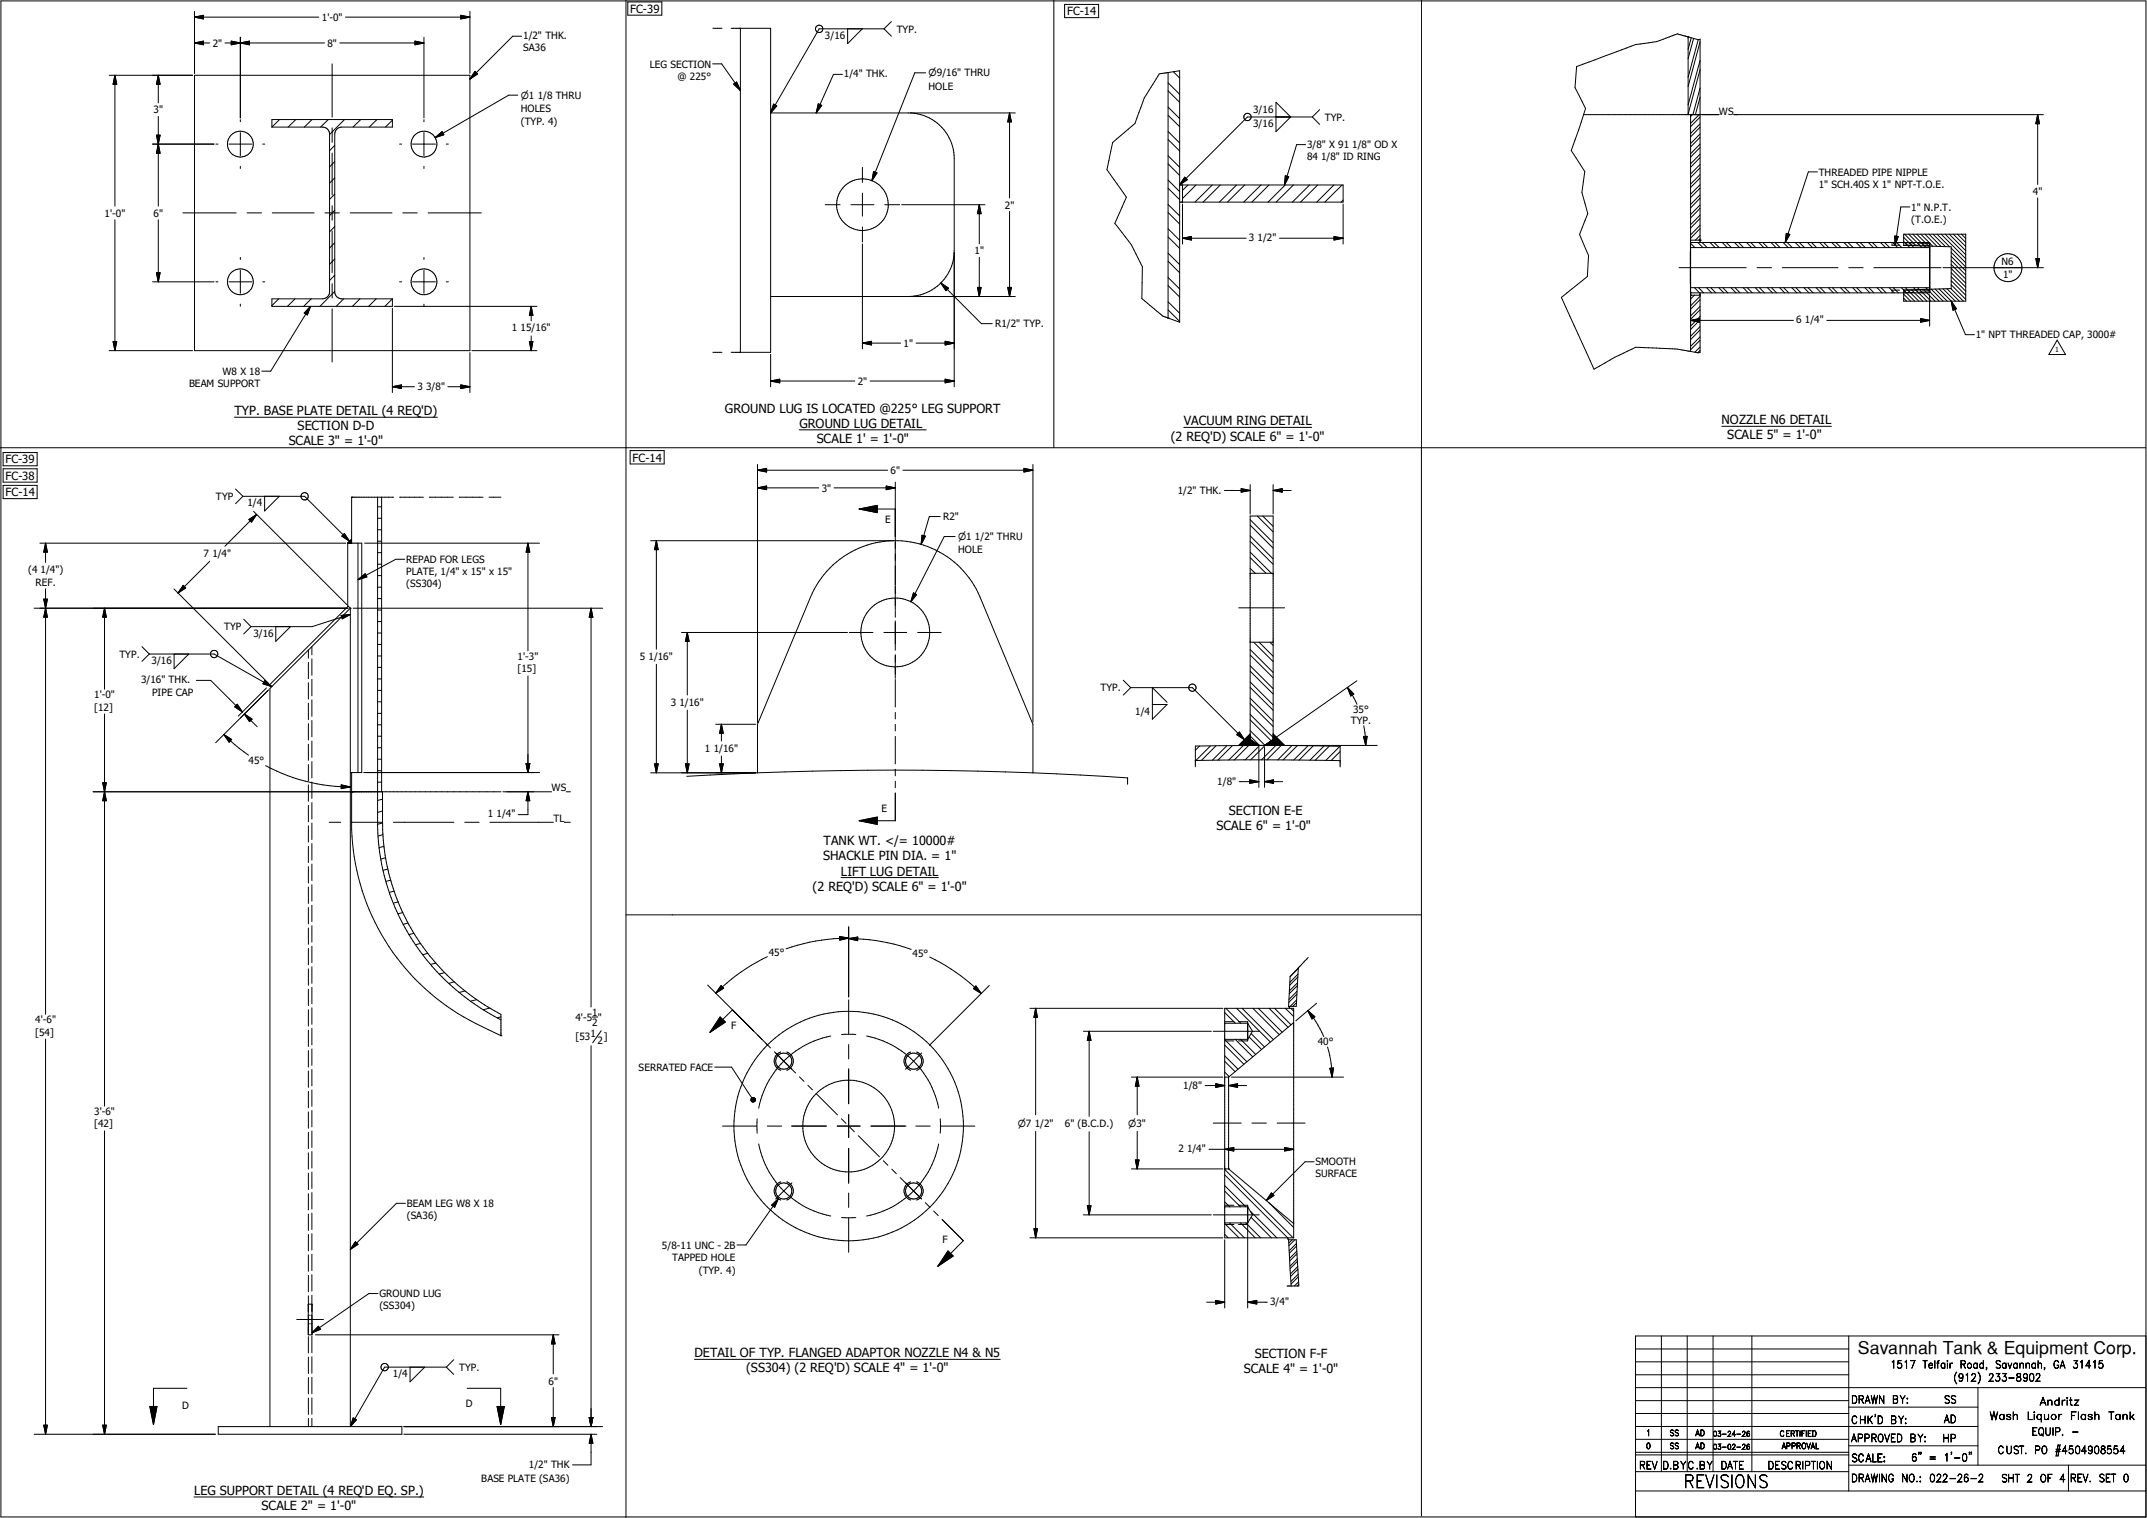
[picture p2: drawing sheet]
<svg xmlns="http://www.w3.org/2000/svg" width="420mm" height="297mm" viewBox="0 0 420 297" stroke-linecap="round" stroke-linejoin="round" font-family="sans-serif">
<g fill="none" stroke="#000" stroke-width=".2">
<path d="M122.5 0v297.1M206.1 0v87.6M278.1 0v296.7M.2 .2h419.6v296.6h-419.6zM21.4 14.7h16.3M22.5 14.7l.3 1.8h-.7zM22.5 14.7v25.6M31 14.7v5.4M31 14.7l.3 1.8h-.7zM38 14.7h53.9v53.9h-53.9zM38 2.2v12.2M38 8.4h3"/>
<path d="M38 8.4l1.8-.3v.7zM38 3.4l1.8-.4v.7zM38 3.4h24.4M44 8.4h19.5M45.2 8.1l3.6 .7v-.7l-3.6 .7zM47 7.3v15.8M65 12.5v10.4M66.5 8.4h16.4M67.6 3.4h24.3M81.2 8.1l1.7 .3-1.7 .4zM82.9 7.3v15.8M90.1 3l1.8 .4-1.8 .3z"/>
<path d="M91.9 2.2v12.2M92.9 14l.5 .5-1.5 1zM101.3 18.6h-1.8l-14.4 8.3M102.1 7.1h-1.8l-8.4 8.4M122.8 .4h6.7v2.6h-6.7zM139.4 12.5h1.8l3.6 5.2M139.4 5.5h1.8M143 5.5h7.7v63.4h-7.7M143.5 16.5l.6-.4 .7 1.6zM144.8 5.5v63.4M164.8 14.6h-1.8l-3.3 7.5M165.8 5.6v2.9l2.9-2.9"/>
<path d="M172.9 5.6h-12.7l-9.5 16.5M172.9 5.6l1.5 1.5M174.4 4.2l-1.5 1.4M181.1 14.3h-2.2l-8.3 21.1M208.3 .9h6.6v2.6h-6.6zM228.5 17.8l2.3 2.2M228.5 16.2l2.3 2.2M228.5 14.2l-1.7 .3-.9 1.5a23.7 23.7 0 0 0-3.5 7.1l-.4 1.1-4.3 3.7-.4 1.7-.8 3.6 3.8 5.4-2.2 5.1a30.9 30.9 0 0 1 5.4 8.5l-.1 6.2 2.4 2.1a5.9 5.9 0 0 0 2.6 1.7h.1M228.5 14.2l2.3-.4v49.2l-2.3-.8M228.5 14.2v48M229.5 14l1.3 1.3M330.2 7.2l-.9-.2a2.2 2.2 0 0 0-2.2 0l-.6 .2a16.1 16.1 0 0 1-5.6 1.4l-.9 .1-11.6 4.3-.3 4.1 2.1 4.1-.4 1.2"/>
<path d="M330.2 7.2h.1M330.2 7.2l2 .6 .4-.1v39.7M330.2 7.2v15.2M330.8 7.4l-.6 2.3M331.3 7.5l-1.1 4M332.2 7.7l-2 7.4M332.6 11.8l-2.4 8.7M332.6 17.2l-1.4 5.2M332.6 8.2l-2.4 8.7M332.6 13.6l-2.4 8.7M332.6 19l-1 3.4M29.8 28.2h12.1"/>
<path d="M30.6 26.4l.7 3.6h-.7l.7-3.6zM31 22.8v17.5M42.2 28.2h.4M44.8 28.2h4.4M47 23.4v.4M47 26v4.5M47 32.6v.4M51.4 28.2h.4M53.2 24.9h9.9a1.38 1.38 0 0 1 1.4 1.3v30.9a1.38 1.38 0 0 1-1.4 1.4h-9.9v1.4h23.6v-1.4M53.2 24.9v-1.5h23.6v1.5h-10a1.38 1.38 0 0 0-1.3 1.3v30.9a1.38 1.38 0 0 0 1.3 1.4h10M54.7 23.4l-1.5 1.5M57.9 23.4l-1.5 1.5"/>
<path d="M61 23.4l-1.5 1.5M64.2 23.4l-1.5 1.5M65 25v2.8M65 30v8.2M65.5 38l-1 1M65.5 34.8l-1 1M65.5 31.6l-1 1.1M65.5 28.4l-1 1.1M67.4 23.4l-2.9 2.9M70.6 23.4l-1.5 1.5M73.7 23.4l-1.5 1.5M76.8 23.5l-1.4 1.4"/>
<path d="M78.2 28.2h.4M80.7 28.2h4.5M82.9 23.4v.4M82.9 26v4.5M82.9 32.6v.4M85.1 26.9l1.4-1.1 .3 .6zM87.3 28.2h.4M150.7 22.1h47.9M151.3 20.4l.6 .3-1.2 1.4zM160.1 20.3l.6 .3-1 1.5zM168.7 32.7v3M168.7 37.8v4.5"/>
<path d="M170.9 33.6l.7 .2-1 1.6zM178.3 22.1a9 9 0 0 1 8.4 9v17.9a9 9 0 0 1-9 9h-27M197.5 22.1v16.6M197.5 22.1l.3 1.7h-.7zM228.5 36.8l2.3 2.3M228.5 32.1l2.3 2.2M228.5 27.3l2.3 2.2M228.5 22.6l2.3 2.2M228.5 35.2l2.3 2.3M228.5 30.5l2.3 2.2M228.5 25.7l2.3 2.3M228.5 21l2.3 2.2"/>
<path d="M230.8 36.2h31.9v3.3h-31.9M231.3 36.2v3.3M231.3 39.9v7.9M231.7 34.7l.6 .5-1.5 1zM232.4 36.2l-1.1 1M234 36.2l-2.7 2.6M237.1 36.2l-3.3 3.3M238.7 36.2l-3.3 3.3M241.9 36.2l-3.4 3.3M243.5 36.2l-3.4 3.3M246.7 36.2l-3.4 3.3M248.2 36.2l-3.3 3.3"/>
<path d="M249.6 20l2.9 2.9-2.9 2.9zM251.4 36.2l-3.3 3.3M251.4 34.4l.7 .2-.8 1.6zM253 36.2l-3.4 3.3M255.4 28.3h-1.8l-2.3 7.9M256.2 36.2l-3.4 3.3M256.7 22.9h-12.7l-13.2 13.3M256.7 22.9l1.4 1.4M257.8 36.2l-3.4 3.3M258.1 21.5l-1.4 1.4M260.9 36.2l-3.3 3.3M262.5 36.2l-3.3 3.3"/>
<path d="M262.7 39.1l-.4 .4M262.7 39.9v7.9M309.8 22.4l-2.4 7.1 2.6 4.1-.6 4.1 1.2 4.1-1.6 4.1 1.7 4.1-.2 4.1-5.1 4.1 6.4 14a60.8 60.8 0 0 1 8.2-4.3l8.1 .4 2.6 .5M309.8 22.4h26.5M330.7 22.4v46.4M331.1 22.4l-.4 .4M332.4 22.4l-1.7 1.7M332.6 38.1l-1.9 1.9M332.6 36.1l-1.9 1.9M332.6 34.2l-1.9 1.8M332.6 32.2l-1.9 1.8M332.6 30.2l-1.9 1.9"/>
<path d="M332.6 28.2l-1.9 1.9M332.6 26.2l-1.9 1.9M332.6 24.2l-1.9 1.9M332.6 38.8l-1.9 1.9M332.6 36.8l-1.9 1.9M332.6 34.8l-1.9 1.9M332.6 32.8l-1.9 1.9M332.6 30.8l-1.9 1.9M332.6 28.9l-1.9 1.8M332.6 26.9l-1.9 1.9M332.6 24.9l-1.9 1.9M332.6 22.9l-1.9 1.9"/>
<path d="M339.2 22.4h60.5M355.5 33.6h-1.8l-4.5 13.8M398.6 22.4v13.7M398.6 38.7v13.7M398.6 22.4l.4 1.8h-.8zM22.5 43v25.6M29.8 55.1h12.1M30.6 53.4h.7l-.3 1.7zM31 43v12.1M35.8 41.7h10.4M42.2 55.1h.4M44.8 55.1h4.4"/>
<path d="M47 50.4v.4M47 52.9v4.5M47 59.5v.4M48.3 41.7h2.9M51.4 55.1h.4M53.3 41.7h8.1M54.5 58.5l-1.3 1.3M57.7 58.5l-1.5 1.4M60.7 59.9l-7.7 12.7h-1.8M60.7 59.9l-.6 1.7-.6-.3zM60.9 58.5l-1.5 1.4M63.6 41.7h2.8"/>
<path d="M65 40.3v2.8M65 45.2v8.2M65 55.5v2.8M65.5 57l-2.9 2.9M65.5 53.8l-1 1.1M65.5 50.7l-1 1M65.5 47.5l-1 1M65.5 44.3l-1 1.1M65.5 41.1l-1 1.1M67.2 58.5l-1.4 1.4M68.5 41.7h8.2M70.4 58.5l-1.5 1.4"/>
<path d="M73.6 58.5l-1.5 1.4M76.8 58.5l-1.5 1.4M77.1 59.9h27.9M78.2 55.1h.4M78.8 41.7h2.8M80.7 55.1h4.5M82.9 50.4v.4M82.9 52.9v4.5M82.9 59.5v.4M83.7 41.7h10.5M87.3 55.1h.4M103.9 59.9v2.9"/>
<path d="M103.9 59.9l.3 1.8h-.6zM161.4 40.1h2.9M166.5 40.1h4.4M168.7 44.4v2.9M168.7 47.7v20.6M173.1 40.1h2.9M176.4 40.1h16.3M178.1 58h20.5M184 55.4l8 7.9h2.1M184 55.4l1.5 1-.5 .5zM186.7 49.4v26.3M191.2 56.2h.7l-.3 1.8z"/>
<path d="M191.6 40.1v7.6M191.6 50.3v7.7M191.6 40.1l.3 1.7h-.7zM197.1 56.2h.7l-.3 1.8zM197.5 41.4v16.6M228.5 55.9l2.3 2.2M228.5 51.1l2.3 2.3M228.5 46.4l2.3 2.2M228.5 41.6l2.3 2.2M228.5 59.1l2.3 2.2M228.5 54.3l2.3 2.2M228.5 49.5l2.3 2.3"/>
<path d="M228.5 44.8l2.3 2.2M228.5 40l2.3 2.2M231.3 46.6h12.5M231.3 46.6l1.8-.3v.7zM250.3 46.6h12.4M261 46.3l1.7 .3-1.7 .4zM328.4 52.4h13.2M330.7 49.1v6.5M330.7 57.8h.1M330.7 48.4h.1M330.7 47.6l.8 .8M330.7 57.1l.2 .2"/>
<path d="M330.7 57.8h1.9M330.7 47h1.9M330.7 47.4h46.8v9.9h-46.8M330.7 48.4h46.8M330.7 56.3h46.8M330.8 57.8l-.1 .1M331.4 57.8l-.7 .7M331.5 56.3l1 1M332.1 47.4l1 1M332.3 56.3l.9 1M332.6 47h.1M332.6 59.9l-1.9 1.9"/>
<path d="M332.6 58l-1.9 1.8M332.6 58.6l-1.9 1.9M332.6 46.1l-1 .9M332.6 44.1l-1.9 1.9M332.6 42.1l-1.9 1.9M332.6 40.1l-1.9 1.9M332.6 46.7l-.3 .3M332.6 44.7l-1.9 1.9M332.6 42.7l-1.9 1.9M332.6 40.8l-1.9 1.8M332.6 57.3v11.7h-.4l-1.5-.2M332.9 47.4l1 1"/>
<path d="M333.8 56.3l1 1M334.5 47.4l1 1M334.6 56.3l1 1M335.3 47.4l1 1M336.2 56.3l1 1M336.9 47.4l1 1M337 56.3l1 1M337.7 47.4l1 1M338.6 56.3l1 1M339.3 47.4l1 1M339.4 56.3l1 1M340.1 47.4l1 1"/>
<path d="M341 56.3l1 1M341.7 47.4l.9 1M341.8 56.3l1 1M342.5 47.4l1 1M343.4 56.3l.9 1M343.7 52.4h2.8M344 47.4l1 1M344.2 56.3l1 1M344.8 47.4l1 1M345.7 56.3l1 1M346.4 47.4l1 1M346.5 56.3l1 1"/>
<path d="M347.2 47.4l1 1M348.1 56.3l1 1M348.6 52.4h10.9M348.8 47.4l1 1M348.9 56.3l1 1M349.4 45.7l.7 .2-.9 1.5zM349.6 47.4l1 1M350.5 56.3l1 1M351.2 47.4l1 1M351.3 56.3l1 1M352 47.4l1 1M352.9 56.3l1 1"/>
<path d="M353.6 47.4l1 1M353.7 56.3l1 1M354.4 47.4l.9 1M355.3 56.3l1 1M356 47.4l.9 1M356.1 56.3l.9 1M356.7 47.4l1 1M357.7 56.3l.9 1M358.3 47.4l1 1M358.4 56.3l1 1M359.1 47.4l1 1M360 56.3l1 1"/>
<path d="M360.7 47.4l1 1M360.8 56.3l1 1M361.5 47.4l1 1M361.6 52.4h2.9M362.4 56.3l1 1M363.1 47.4l1 1M363.2 56.3l1 1M363.9 47.4l1 1M364.8 56.3l1 1M365.5 47.4l1 1M365.6 56.3l1 1M366.3 47.4l1 1"/>
<path d="M366.6 52.4h13.1M367.2 56.3l1 1M367.8 47.4l1.1 1M368 56.3l1 1M368.7 47.4l.9 1M369.5 56.3l1.1 1M370.1 47.8v.2h1.5M370.1 47.4v.2M370.1 57.1v.2M370.2 47.4l1 1M370.4 56.3l.9 1M370.6 46.2l.7 .1-.6 1.7z"/>
<path d="M371 47.4l1 1M371.6 56.8h-1.5v.1M371.9 56.3l1 1M372.3 48h3M372.3 56.8h3M372.4 58.3l.6 .6M372.4 57.6l1.4 1.3M372.4 56.8l2.1 2.1M372.4 47.2l.8 .8M372.4 46.4l1.6 1.7M372.4 45.8h12.1v13.1h-12.1v-2.2l9.3-.2v-8.2l-9.3-.3zM372.4 47.5l2 .1"/>
<path d="M372.6 45.8l2.2 2.3M372.6 47.4l1 1M372.7 56.3l2.7 2.6M373.4 45.8l2.2 2.3M373.4 47.4l1 1M373.6 40.5h-1.8l-1.1 7.5M373.9 56.7l2.2 2.2M374.2 45.8l2.3 2.3M374.3 56.3l1 1M374.4 57.2l-2 .1M374.7 56.7l2.2 2.2M375 45.8l2.3 2.4"/>
<path d="M375 47.4l1 1M375.1 56.3l1 1M375.5 56.6l2.2 2.3M375.5 47.6h2v9.5l-2 .1M375.7 45.8l2.4 2.4M375.8 47.4l1 1M376 48h1.5M376 56.8h1.5M376.2 56.6l2.3 2.3M376.6 45.8l2.3 2.4M376.7 56.3l.8 .8M377 56.6l2.3 2.3"/>
<path d="M377.3 45.8l2.4 2.4M377.4 47.4l.1 .2M377.5 57.7v6.1M377.8 56.6l2.3 2.3M378.1 45.8l2.5 2.5M378.5 56.5l2.4 2.4M378.9 45.8l2.5 2.5M379.3 56.5l2.4 2.4M379.7 45.8l4.8 4.8M380.1 56.5l2.4 2.4M380.1 52.4h19.6M380.5 45.8l4 4"/>
<path d="M380.8 56.5l2.5 2.4M381.3 45.8l3.2 3.2M381.6 56.5l2.5 2.4M381.7 55.7l2.8 2.9M381.7 54.9l2.8 2.9M381.7 54.1l2.8 2.9M381.7 53.3l2.8 2.9M381.7 52.6l2.8 2.8M381.7 51.7l2.8 2.9M381.7 51l2.8 2.8M381.7 50.2l2.8 2.8M381.7 49.4l2.8 2.8"/>
<path d="M381.7 48.6l2.8 2.8M381.7 58.9l2.8 6.6h1.7M381.7 58.9l1 1.5-.7 .3zM382.1 45.8l2.4 2.4M382.9 45.8l1.6 1.6M383.7 45.8l.8 .9M384.5 45.8v.1M398.2 50.6h.8l-.4 1.8zM21.4 68.6h16.3M22.1 66.8h.7l-.3 1.8zM65 60.4v10.4M76.8 60.3v16.5"/>
<path d="M76.8 75.7h4.3M76.8 75.7l1.7-.4v.7zM87.6 75.7h4.3M90.1 75.3l1.8 .4-1.8 .3zM91.9 69v7.8M92.3 68.6h12.7M103.6 66.8h.6l-.3 1.8zM103.9 65.7v2.9M139.4 68.9h1.8M150.7 69.3v6.4M150.7 74.6h16.5M150.7 74.6l1.8-.4v.7z"/>
<path d="M168.7 67.1h7.5M168.7 67.1l1.8-.3v.7zM170.2 74.6h16.5M179.2 67.1h7.5M184.9 74.2l1.8 .4-1.8 .3zM184.9 66.8l1.8 .3-1.8 .4zM228.5 62.2h.1M228.5 60.6l2.3 2.3M330.7 62.7l1.8-.4v.7zM330.7 62.7h20.1M332.6 67.9l-1.1 1M332.6 65.9l-1.9 1.9"/>
<path d="M332.6 63.9l-1.9 1.9M332.6 61.9l-1.9 1.9M332.6 68.6l-.5 .4M332.6 66.6l-1.9 1.8M332.6 64.6l-1.9 1.8M332.6 62.6l-1.9 1.9M332.6 60.6l-1.9 1.9M357.4 62.7h20.1M375.7 62.3l1.8 .4-1.8 .3zM402.4 66.6l1.7 2.8h-3.3zM-.1 87.6h419.8M.6 95h6.7v2.6h-6.7z"/>
<path d="M.6 88.5h6.7v2.6h-6.7zM.6 91.7h6.7v2.6h-6.7zM45.9 81.6h39.6M46.1 95.7l1.4 1.4M47.5 97.1h12.1l8.8 8.8M47.5 97.1l-1.4 1.5M51.8 97.1v2.9l2.8-2.9M68.8 97.3h.1M68.8 97.3v9M68.8 97.3h8.2M73.9 99.2h.7M73.9 97.3v64.3a43.6 43.6 0 0 0 24.1 37.9"/>
<path d="M74.6 97.3v57.6M78.2 97.3h4.6M84 97.3h4.7M89.8 97.3h4.7M95.7 97.3h2.3M123.3 88.2h6.6v2.6h-6.6zM148.2 90.9v50.4M148.2 95.5h12M148.2 95.5l1.8-.4v.7zM148.2 92l1.8-.4v.8zM148.2 92h25.4M156.4 84.1h24.8"/>
<path d="M163.2 95.5h11.9M168.1 99.6h7M168.1 99.6l3.5-.7v1.4zM173.4 95.1l1.7 .4-1.7 .3zM175.1 94.3v25.1M176.6 92h25.5M200.3 91.6l1.8 .4-1.8 .4zM202.1 90.9v50.4M231.6 83.6h25M239.5 96h5.1M242.8 95.6l1.8 .4-1.8 .3zM244.6 94.8v5.8"/>
<path d="M249 94.8v5.8M249 96h3.6M249 96l1.8-.4v.7zM336.8 83.4h21.4M6.7 119h61.4M7.8 106.3h59.8M8.6 117.2h.7l-.4 1.8zM8.9 119l.4 1.8h-.7zM8.9 106.3v3.7M8.9 115.2v83.3M8.9 106.3l.4 1.7h-.7zM20.4 119v15.9"/>
<path d="M20.4 119l.4 1.8h-.7zM34 115.2l18.5 18.5M35.8 114.5l.5 .5-1.5 1zM41 109.8l-6.2 6.2M48.7 101.7l1.5-1-1 1.5zM49.6 100.1l18.3 18.2M50.2 100.7l-6.2 6.2M67.4 104.4l1 1.5-1.5-1zM68 106.3v12.4M68.5 119h.1M68.5 119l-15.7 15.7v144.4M68.5 119v160.1"/>
<path d="M68.5 119l-.4-.4-15.3 15.4 .4 .3M68.8 106.3v-.8l-.8 .8h2.8v44.9h-2.3M69.1 119h48.8M70 106.3v44.9M70 113.4l1.4-1.1 .4 .6zM71.3 106.3h34.2M73.9 119.4h.7M73.9 117.1h.7M73.9 114.9h.7M73.9 112.6h.7M73.9 110.4h.7M73.9 108.1h.7"/>
<path d="M73.9 105.9h.7M73.9 103.7h.7M73.9 101.4h.7M79.2 109.4h-1.8l-7.4 4M103.3 106.3l.3 1.7h-.7zM103.3 106.3v21.1M115.6 119l.4 1.8h-.7zM115.6 119v78M127.3 105.8h48.3a18 18 0 0 1 16.1 11l10.4 24.9v9.5M128.4 105.8v21.2M128.4 105.8l.4 1.7h-.8zM174.7 105.8a18 18 0 0 0-16.2 11l-10.3 24.9v9.5"/>
<path d="M175.1 119.5v1.3M178.7 116l.6 .3-1.1 1.4zM180.4 104.7l.6 .2-.8 1.6zM183.9 101.1h-2.1l-1.6 5.4M186.8 105h-2.1l-6.5 12.7M242.3 118.9h9M244.6 109.1l3 3.1M244.6 105.9l4.4 4.5M244.6 102.7l4.4 4.5M244.6 111.2l.9 1M244.6 108l4.1 4.2M244.6 104.9l4.4 4.4"/>
<path d="M244.6 101.7l4.4 4.5M244.6 112.2h4.4M245.9 101l3.1 3.1M247 101l2 2M20.4 139.7v76.7M27.8 126.5l1.4 1.5M29.2 128h12.7l11.3 6.3M29.2 128l-1.4 1.4M34.1 128v2.8l2.8-2.8M38.4 133.1h2.8l6.2 6.2M46.4 137.8l1 1.5-1.5-1zM47.7 121.2l1.4 1.4"/>
<path d="M47.8 139.7l2.5 2.5M47.8 139.7l1.5 1-.5 .5zM49.1 122.6l-1.4 1.4M51.8 133.2l1.4 1.1-1.8-.5zM52.1 134.6l-5.5 5.5M52.4 135.1l-10.2 10.2M52.6 135l-5.6 5.5M53.9 122.6v2.9l2.9-2.9M60.3 127.2v1.6M60.3 129.6v3.2M60.3 133.6v3.2M60.3 137.6v3.2"/>
<path d="M61 126.5v1.6M61 128.9v3.2M61 132.9v3.2M61 136.9v3.3M66.7 120.4l1.8-.2-1.5 .9zM68.5 120.2l-7.4 2.4h-12M73.9 139.6h.7M73.9 137.3h.7M73.9 135.1h.7M73.9 132.8h.7M73.9 130.6h.7M73.9 128.3h.7"/>
<path d="M73.9 126.1h.7M73.9 123.9h.7M73.9 121.6h.7M103.3 132.2v19M128.4 130v21.2M133.3 123.8h32.5M134.4 123.8v12.2M134.4 138.9v12.3M134.4 123.8l.4 1.7h-.7zM166.1 123.8h4.7M172.9 123.8h4.5M175.1 121.5v5.7"/>
<path d="M175.1 128.1v4.6M175.1 132.9v5.4M175.1 139.4v1.3M179.5 123.8h4.6M219.7 133.1l1.5 1.4M221.2 134.5h12l10.2 10.2M221.2 134.5l-1.5 1.5M228.3 137.4l-2.9-2.9v6.2l2.9-2.9h-2.9M244.6 137.7l4.4 4.4M244.6 134.5l4.4 4.5M244.6 131.3l4.4 4.5M244.6 128.1l4.4 4.5"/>
<path d="M244.6 139.8l4.4 4.5M244.6 136.6l4.4 4.5M244.6 133.4l4.4 4.5M244.6 130.3l4.4 4.4M244.6 127.1l4.4 4.5M244.6 125.7h4.4M245.2 125.7l3.8 3.7M246.3 125.7l2.7 2.7M248.4 125.7l.6 .6M263.6 134.5l1.9 3.3M263.6 134.5l1.2 1.3-.6 .4zM265.4 133.2l-15.9 11.2"/>
<path d="M18.2 154.9h79.8M20.1 153.1h.7l-.7 3.6h.7zM43.8 143.7l2.1 2 2.7 2.1M43.8 143.7l1.5 1-.5 .5zM52 149.8a35.3 35.3 0 0 0 16.5 4.2M60.3 141.6v3.2M60.3 145.6v3.2M60.3 149.6v3.2M60.3 153.6v3.2M60.3 157.6v3.2M61 141v3.2M61 145v3.2"/>
<path d="M61 149v3.2M61 153v3.2M61 157v3.3M66.8 153.6l1.7 .4-1.7 .3zM68.8 154.9h.1M68.8 151.2v11.1a44.2 44.2 0 0 0 26.8 39.2l2.4 1.1M71.1 151.2h34.4M73.9 153h.7M73.9 150.8h.7M73.9 148.5h.7M73.9 146.3h.7M73.9 144h.7"/>
<path d="M73.9 141.8h.7M74.8 158.7l-.9 .3M74.8 156.4l-.9 .2M74.8 154.9v6M98.4 154.9h9.5M102.9 149.4h.7l-.3 1.8zM103.3 154.9l.3 1.8h-.7zM103.3 154.9v4.5h-1.9M110.8 154.9h.8M127.3 151.2h20.5M128 149.5h.8l-.4 1.7zM134.1 149.5h.7l-.4 1.7z"/>
<path d="M140 141.7h7.8M140.8 149.5h.7l-.4 1.7zM141.1 141.7v3.3M141.1 147.9v3.3M141.1 141.7l.4 1.8h-.7zM148.2 151.2l-13.9 .7M148.2 151.2a682.5 682.5 0 0 1 53.9 0M175.1 141.7v1.3M175.1 144.1v5.4M175.1 150.5v1.3M175.1 152.9v1.2M175.1 155.2v5.4h-7"/>
<path d="M202.1 151.2l18.5 1v1.2M233.8 148.8h.1M233.8 148.8l14.2-.1 14.2 .1M234.6 146l-.8 .8M236.8 146l-2.8 2.8M237.8 146l-2.8 2.8M240 145.9l-2.8 2.8M241 145.9l-2.8 2.8M242.4 152.9h3.9M242.4 143.2l1 1.5-1.5-1zM243.2 145.9l-2.8 2.8M244.2 145.9l-2.8 2.8"/>
<path d="M244.5 152.6l1.8 .3-1.8 .4zM244.6 145.9h.1M244.6 143l2.9 2.9-2.9 2.8M244.6 144l1.8 1.9M244.6 140.8l4.4 4.5M244.6 145.9v-44.9h4.4v44.9M244.6 143.6l-2.3 2.3h27.1M244.6 144.7l1.7 1.2M246.3 146.2v7.9M246.4 145.9l-2.8 2.8M247.4 152.9h3.5M247.4 152.9l1.7-.3v.7z"/>
<path d="M247.4 146.2v7.9M249 145.9h.1M249 144.7l-1.6 1.2M249 143.6l2.3 2.3M249.6 145.9l-2.8 2.8M250.6 145.9l-2.8 2.8M252.7 145.9l-2.8 2.8M252.7 145.9l-18.9 .1v4M252.7 145.9l9.5 .1v4.1M253.7 145.9l-2.7 2.8M255.8 146l-2.7 2.7M256.9 146l-2.8 2.7"/>
<path d="M259 146l-2.8 2.8M260 146l-2.7 2.8M262.1 146l-2.8 2.8M262.2 147l-1.8 1.8M266.7 144.1h.7l-.2 1.8zM266.8 142l.4 3.9M60.3 161.6v3.2M60.3 165.6v3.2M60.3 169.6v3.2M60.3 173.6v3.2M60.3 177.6v3.2M61 161v3.3"/>
<path d="M61 165.1v3.2M61 169.1v3.2M61 173.1v3.2M61 177.1v3.2M64.4 160.9h2.2M68.8 160.9h6M74.8 160.9a42.6 42.6 0 0 0 23.2 37.6v4.1M74.9 161l-1 .3M74.9 163.3l-.9 .3M75.1 165.6l-.9 .2M75.4 167.8l-.9 .3M75.9 170l-1 .3"/>
<path d="M76.4 172.2l-.9 .2M77 160.9h11.8M77.1 174.3l-.9 .3M77.9 176.5l-.9 .2M78.8 178.5l-.9 .3M90.9 160.9h2.8M95.8 160.9h12.5M110.4 160.9h1.2M122.5 179h155.6M164.5 171.7h19.1M168.1 160.6l3.5-.7v1.4zM60.3 181.6v3.2"/>
<path d="M60.3 185.6v3.2M60.3 189.6v3.2M60.3 193.6v3.2M60.3 197.6v3.2M61 181.1v3.2M61 185.1v3.2M61 189.2v3.2M61 193.2v3.2M61 197.2v3.2M79.8 180.6l-.9 .3M81 182.6l-1 .3M82.3 184.6l-1 .2"/>
<path d="M83.7 186.5l-1 .3M85.3 188.4l-1.1 .3M87 190.3l-1.1 .3M88.9 192.1l-1.1 .3M91 193.9l-1.2 .3M93.3 195.6l-1.2 .3M95.8 197.2l-1.3 .4M98 199l-.7 .1M115.8 199h1.1M138.4 192.7l12.3 12.3M140.9 199l1 1-3 2zM141 192.8l.6 .5-1.6 1z"/>
<path d="M143.3 197.6l-4.4 4.4M150.1 187.2a36.5 36.5 0 0 0-10.1 7.1M164.2 183.2l1.8 .3-1.7 .5zM166 181.3v13.8M166 195.6v6.7M166 183.5a36.8 36.8 0 0 0-12.2 2.2M166 183.6a36.8 36.8 0 0 1 12.2 2.2M166 183.6l1.8-.3v.8zM181.9 187.3a36.6 36.6 0 0 1 10 7.1M190.9 192.9l1 1.5-1.5-1zM193.5 192.8l-11.7 11.7M201.5 197.3h37.7"/>
<path d="M202.6 197.3v20.8M202.6 197.3l.3 1.8h-.6zM239.6 198.1l2.1 2.1M239.6 197.3h13.5v44.9h-13.5zM239.6 199.9h1.8M239.8 197.3l2.9 2.9M241.9 197.3l6.6 6.6M242.3 199.9h1.8v3.8h-1.8M243 197.3l6.1 6.1M245.1 197.3l5.1 5.1M246.1 197.3l4.7 4.7M248.3 197.3l3.7 3.7"/>
<path d="M249.3 197.3l3.3 3.2M251.4 197.3l1.7 1.6M252.1 196.9l.1 .4M252.4 191.1l-.3 5.8M252.5 197.3l.6 .5M253.6 196.2l-.7 .7M253.6 195.6l-1.2 1.3M253.7 194.5l-1.6 1.6M253.7 194l-1.6 1.6M253.8 192.8l-1.6 1.6M253.8 192.3l-1.6 1.6M253.9 191.2l-1.6 1.6"/>
<path d="M253.9 190.6l-1.6 1.6M254 189.5l-1.6 1.6M254 189.4l-1.6 1.7M254 189.4l-.4 7.5h-1.5M255.8 197.7l1.6 2.2 1.6 2.9M255.8 197.7l1.4 1.2-.6 .5zM255.9 187.3l-1.9 2.1M257.6 196.3l-4.1 3.4M8.9 203.3v77.3M60.3 201.6v3.2M60.3 205.6v3.2M60.3 209.6v3.2"/>
<path d="M60.3 213.5v3.2M60.3 217.6v3.2M61 201.2v3.2M61 205.2v3.2M61 209.3v3.1M61 213.3v3.2M61 217.3v3.2M98 202.6h.1M115.6 204.6v74.5M117.6 201.7l-1.6 2.3M139.8 208.8h3.3l4 6M148.1 218.9v2.8"/>
<path d="M151.5 205.8l4.1 4.1M151.7 206l1.6 1.6M152.7 205.8a1.87 1.87 0 0 0-1.3 1.8 1.87 1.87 0 0 0 1.3 1.8M153.3 207.6l1.6 1.6M153.3 207.6a17.6 17.6 0 0 0-4.9 9.2M153.9 205.8a1.87 1.87 0 0 1 1.3 1.8 1.87 1.87 0 0 1-1.3 1.8M156.4 210.7l.9 .9M158 212.3l.9 .9M159.7 214l4.1 4.1M162.5 202.7a17.9 17.9 0 0 0-9.2 4.9M164.6 218.9l.9 .9M164.6 202.4h2.8"/>
<path d="M166 204.4v2.8M166 209.1v6.9M166 218.1v4.5M169.5 202.7a17.9 17.9 0 0 1 9.2 4.9M178.1 205.8a1.87 1.87 0 0 0-1.3 1.8 1.87 1.87 0 0 0 1.3 1.8M178.7 207.6l-1.6 1.6M178.7 207.6a17.6 17.6 0 0 1 4.9 9.2M179.3 205.8a1.87 1.87 0 0 1 1.3 1.8 1.87 1.87 0 0 1-1.3 1.8M180.3 206l-1.6 1.6M183.9 218.9v2.8M211.9 201.8h25.1M213.1 201.8v16.6"/>
<path d="M213.1 201.8l.3 1.8h-.7zM221.3 210.7h17.9M222.5 210.7v7.4M222.5 210.7l.3 1.8h-.7zM235.8 212.4h3.8M237.3 201.8h9M237.3 219.7h5.5M237.8 212l1.8 .4-1.8 .4zM239.6 207.7l2 2M239.6 204.5l3.7 3.7M239.6 209.8l.9 .8M239.6 206.6l2.6 2.6"/>
<path d="M239.6 203.4l4.3 4.4M239.6 200.2h4.5l.9 1.6-.9 1.6h-4.5M239.6 210.7h.7M239.6 203.7h1.8M240.3 210.7v18M240.3 212.4h3.6M240.3 212.4l1.8-.4v.8zM240.9 210.7h21.9M241.6 203.4l3.5 3.4M242.7 203.4l2.9 2.9M244.3 202.9l2.5 2.4M244.8 202.2l2.6 2.7"/>
<path d="M244.9 219.7h2.8M249.8 219.7h5.5M253.1 200.1l-12.8 10.6M259.7 204.9l.7 3.3 .2 2.5M260.1 209h.8l-.3 1.7zM20.4 221.3v59.3M60.3 221.5v3.2M60.3 225.6v3.2M60.3 229.5v3.2M60.3 233.6v3.1M60.3 237.5v3.2M61 221.3v3.2"/>
<path d="M61 225.3v3.2M61 229.3v3.2M61 233.3v3.3M61 237.4v3.2M79.3 235.4h-1.8l-9 9.1M141.3 220.3h6.7M148.4 223.8a17.9 17.9 0 0 0 14.1 14.1M150.1 220.3h2.8M151 235.8l1.2-1.2-.7 1.6zM152.2 234.6l-6.3 9h-1.7M152.7 231.2a1.87 1.87 0 0 0-1.3 1.8 1.87 1.87 0 0 0 1.3 1.8M153.9 231.2a1.87 1.87 0 0 1 1.3 1.8 1.87 1.87 0 0 1-1.3 1.8"/>
<path d="M154.8 220.3h6.8M154.9 231.4l-3.2 3.2M163.8 220.3h4.4M164.6 238.2h2.8M166 224.7v6.9M166 233.4v2.9M166 238.4v6.6M166.2 220.6l.9 .8M167.9 222.2l4.1 4.1M170.4 220.3h6.8M172.8 227.1l.9 .9M174.4 228.8l.9 .8"/>
<path d="M176.1 230.4l4.2 4.2M177.1 231.4l1.6 1.6M178.1 231.2a1.87 1.87 0 0 0-1.3 1.8 1.87 1.87 0 0 0 1.3 1.8M178.7 233a17.6 17.6 0 0 1-9.2 4.9M179.1 220.3h2.9M179.3 231.2a1.87 1.87 0 0 1 1.3 1.8 1.87 1.87 0 0 1-1.3 1.8M181 235.3l.9 .9M182.6 237l.9 .9M183.6 223.8a17.8 17.8 0 0 1-4.9 9.2M184.1 220.3h6.6M184.3 238.6l4.1 4.2-4.9 5M202.6 221.4v20.8"/>
<path d="M211.9 237.7h25.1M212.7 235.9h.7l-.3 1.8zM213.1 221.4v16.3M221.3 228.7h17.9M222.1 227h.7l-.3 1.7zM222.5 221.4v7.3M236.5 224.9h16.6M237.3 237.7h9M239.6 228.7h.1M239.6 239.4l2.8 2.8M239.6 233.1l3 3M239.6 229.9l12.3 12.3 .1 .4"/>
<path d="M239.6 235.2l.9 .9M239.6 232l4.1 4.1M239.6 228.8l13.4 13.4M239.6 228.7h.7M239.6 236.1h4.5l.9 1.6-.9 1.6h-4.5M239.6 239.6h1.8M239.6 235.8h1.8M239.6 224.9l1.8-.4v.7zM240.3 228.7h.1M240.3 228.7l12.8 10.7M240.5 239.3l2.9 2.9M242.3 235.8h1.8v3.8h-1.8"/>
<path d="M242.6 239.3l2.9 2.9M243.7 239.3l2.9 2.9M244.1 239.7v16.2M244.6 237l5.2 5.2M244.7 238.2l4 4M248.2 235.3l4.9 4.9M248.7 233.4l.5 .5-1.5 1zM251.3 224.5l1.8 .4-1.8 .3zM257.1 227.3h-1.8l-7.6 7.6M58 258.2h5.3M60.3 257.3h.2M60.3 259h.2"/>
<path d="M60.3 241.5v3.2M60.3 245.5v3.2M60.3 249.5v3.2M60.3 253.6v3.1M60.3 257.5v3.2M60.8 257.3h.2M60.8 259h.2M61 241.4v3.2M61 245.4v3.2M61 249.4v3.2M61 253.4v7.8h-.7v-6h.7M62.3 259.5l.4 .6-1.7 .7z"/>
<path d="M69.5 243l.5 .5-1.5 1zM73.9 253.1h-1.7l-11.2 7.7M185.4 244.8l1.1 1-3 2zM201.5 242.2h37.7M202.3 240.4h.6l-.3 1.8zM236 254.8h3.6M237.8 254.4l1.8 .4-1.8 .4zM239.6 241.5l.7 .7M239.6 242.6v13.3M244.1 254.8h3.8M244.1 254.8l1.7-.4v.8zM252 242.6h.1"/>
<path d="M252.1 242.6h1.5l.5 9h-2.3M252.1 242.6l.5 9M252.8 242.6l-.7 .6M253.3 242.6l-1.2 1.1M253.6 243.3l-1.4 1.4M253.6 243.8l-1.4 1.4M253.7 244.8l-1.4 1.4M253.7 245.3l-1.4 1.4M253.8 246.3l-1.5 1.4M253.8 246.8l-1.4 1.4M253.9 247.8l-1.5 1.4M253.9 248.3l-1.4 1.4"/>
<path d="M253.9 249.3l-1.4 1.4M254 249.8l-1.4 1.4M254 250.8l-.8 .8M254.1 251.3l-.4 .3M8.6 278.8h.7l-.4 1.8zM20.1 278.8h.7l-.4 1.8zM29.3 275.2h1.4l-.7 3.5zM36.5 271.6h-6.5v7.1M42.7 279.1h35.9v1.5h-35.9zM60.3 261.5v3.2M60.3 265.5v3.2M60.3 269.5v3.2"/>
<path d="M60.3 273.5v3.2M60.3 277.5v1.6M61 261.4v3.3M61 265.5v3.2M61 269.5v3.2M61 273.5v3.2M61 277.5v1.6M61.7 261.2h47.6M69.1 277.4l.6 .4-1.2 1.3zM79 279.1h38.9M80.2 267.5v2.9l2.9-2.9M87.3 267.5h-12.1l-6.7 11.6"/>
<path d="M87.3 267.5l1.4 1.4M88.7 266l-1.4 1.5M91.4 271.6h6.5v7.1M97.2 275.2h1.5l-.8 3.5zM107.9 277.3h.7l-.4 1.8zM108.2 261.2v7.6M108.2 271.5v7.6M108.2 261.2l.4 1.7h-.7zM115.3 277.3h.7l-.4 1.8zM135.8 266h59.9M319.9 279.1h67M319.9 271.5h99.9"/>
<path d="M319.9 276.6h41.7M319.9 274h41.7M319.9 269h41.7M319.9 266.5h41.7M319.9 263.9h41.7M325 261.4v26.5M330 261.4v26.5M335.1 261.4v26.5M342.7 261.4v26.5M361.6 275.3h25.3M361.6 261.4v30.3M386.9 271.5v15.2"/>
<path d="M419.8 261.4h-99.9v35.4M6.7 280.6h35.4M37.9 292.9h45M79 280.6h37.7M115.6 280.6v6h-3.6M115.6 280.6l.4 1.8h-.7zM319.9 291.7h99.9M319.9 287.9h41.7M319.9 284.2h41.7M319.9 284.7h41.7M319.9 281.6h41.7M361.6 282.9h25.3"/>
<path d="M361.6 286.7h58.2M404.6 286.7v5"/>
<circle cx="160.2" cy="5.6" r=".71"/>
<circle cx="47" cy="28.2" r="2.52"/>
<circle cx="82.9" cy="28.2" r="2.53"/>
<circle cx="244" cy="22.9" r=".72"/>
<circle cx="47" cy="55.1" r="2.53"/>
<circle cx="82.9" cy="55.1" r="2.53"/>
<circle cx="168.7" cy="40.1" r="5"/>
<circle cx="392.8" cy="52.4" r="2.74"/>
<circle cx="59.6" cy="97.1" r=".71"/>
<circle cx="41.9" cy="128" r=".72"/>
<circle cx="175.1" cy="123.7" r="6.7"/>
<circle cx="233.3" cy="134.5" r=".72"/>
<circle cx="153.3" cy="207.6" r="1.57"/>
<circle cx="178.7" cy="207.6" r="1.57"/>
<circle cx="153.3" cy="233" r="1.58"/>
<circle cx="166" cy="220.3" r="9"/>
<circle cx="166" cy="220.3" r="22.5"/>
<circle cx="178.7" cy="233" r="1.58"/>
<circle cx="75.2" cy="267.5" r=".72"/>
</g>
<g fill="#000" stroke="#000" stroke-width=".2">
<path d="M22.5 14.7l.3 1.8h-.7zM31 14.7l.3 1.8h-.7zM38 8.4l1.8-.3v.7zM38 3.4l1.8-.4v.7zM45.2 8.1l1.8 .3-1.8 .4zM47 8.4l1.8-.3v.7zM81.2 8.1l1.7 .3-1.7 .4zM90.1 3l1.8 .4-1.8 .3zM92.9 14l.5 .5-1.5 1zM143.5 16.5l.6-.4 .7 1.6zM30.6 26.4h.7l-.3 1.8zM31 28.2l.3 1.8h-.7z"/>
<path d="M85.1 26.9l1.4-1.1 .3 .6zM151.3 20.4l.6 .3-1.2 1.4zM160.1 20.3l.6 .3-1 1.5zM170.9 33.6l.7 .2-1 1.6zM197.5 22.1l.3 1.7h-.7zM231.7 34.7l.6 .5-1.5 1zM251.4 34.4l.7 .2-.8 1.6zM398.6 22.4l.4 1.8h-.8zM30.6 53.4h.7l-.3 1.7zM184 55.4l1.5 1-.5 .5zM191.2 56.2h.7l-.3 1.8zM191.6 40.1l.3 1.7h-.7z"/>
<path d="M197.1 56.2h.7l-.3 1.8zM231.3 46.6l1.8-.3v.7zM261 46.3l1.7 .3-1.7 .4zM349.4 45.7l.7 .2-.9 1.5zM370.6 46.2l.7 .1-.6 1.7zM398.2 50.6h.8l-.4 1.8zM22.1 66.8h.7l-.3 1.8zM60.7 59.9l-.6 1.7-.6-.3zM76.8 75.7l1.7-.4v.7zM90.1 75.3l1.8 .4-1.8 .3zM103.6 66.8h.6l-.3 1.8zM103.9 59.9l.3 1.8h-.6z"/>
<path d="M150.7 74.6l1.8-.4v.7zM168.7 67.1l1.8-.3v.7zM184.9 74.2l1.8 .4-1.8 .3zM184.9 66.8l1.8 .3-1.8 .4zM330.7 62.7l1.8-.4v.7zM375.7 62.3l1.8 .4-1.8 .3zM381.7 58.9l1 1.5-.7 .3zM148.2 95.5l1.8-.4v.7zM148.2 92l1.8-.4v.8zM168.1 99.6l3.5-.7v1.4zM173.4 95.1l1.7 .4-1.7 .3zM200.3 91.6l1.8 .4-1.8 .4z"/>
<path d="M242.8 95.6l1.8 .4-1.8 .3zM249 96l1.8-.4v.7zM8.6 117.2h.7l-.4 1.8zM8.9 106.3l.4 1.7h-.7zM35.8 114.5l.5 .5-1.5 1zM48.7 101.7l1.5-1-1 1.5zM67.4 104.4l1 1.5-1.5-1zM68 106.3l.8-.8v.8zM70 113.4l1.4-1.1 .4 .6zM103.3 106.3l.3 1.7h-.7zM128.4 105.8l.4 1.7h-.8zM178.7 116l.6 .3-1.1 1.4z"/>
<path d="M180.4 104.7l.6 .2-.8 1.6zM8.9 119l.4 1.8h-.7zM20.4 119l.4 1.8h-.7zM46.4 137.8l1 1.5-1.5-1zM51.8 133.2l1.4 1.1-1.8-.5zM66.7 120.4l1.8-.2-1.5 .9zM115.6 119l.4 1.8h-.7zM134.4 123.8l.4 1.7h-.7zM263.6 134.5l1.2 1.3-.6 .4zM20.1 153.1h.7l-.4 1.8zM20.4 154.9l.4 1.8h-.7zM43.8 143.7l1.5 1-.5 .5z"/>
<path d="M47.8 139.7l1.5 1-.5 .5zM66.8 153.6l1.7 .4-1.7 .3zM102.9 149.4h.7l-.3 1.8zM103.3 154.9l.3 1.8h-.7zM128 149.5h.8l-.4 1.7zM134.1 149.5h.7l-.4 1.7zM140.8 149.5h.7l-.4 1.7zM141.1 141.7l.4 1.8h-.7zM168.1 160.6l3.5-.7v1.4zM242.4 143.2l1 1.5-1.5-1zM244.6 143.6v2.3h-2.3zM244.5 152.6l1.8 .3-1.8 .4z"/>
<path d="M244.6 144.7l1.7 1.2h-1.7zM247.4 145.9l1.6-1.2v1.2zM249 143.6l2.3 2.3h-2.3zM247.4 152.9l1.7-.3v.7zM266.7 144.1h.7l-.2 1.8zM140.9 199l1 1-3 2zM141 192.8l.6 .5-1.6 1zM164.2 183.2l1.8 .3-1.7 .5zM166 183.6l1.8-.3v.8zM190.9 192.9l1 1.5-1.5-1zM202.6 197.3l.3 1.8h-.6zM255.8 197.7l1.4 1.2-.6 .5z"/>
<path d="M147.7 214.9l.1 .3zM147.6 214.8l.2 .4zM147.5 214.8l.3 .4zM147.3 214.7l.5 .5zM147.2 214.8l.1-.1 .5 .5zM147.1 214.8h.1l.6 .4zM147 214.9l.1-.1 .7 .4zM147 214.9l.8 .3-.9-.2zM146.9 215l.9 .2-.9-.1zM146.9 215.1l.9 .1h-.9zM146.9 215.2h.9l-.9 .2zM146.9 215.4l.9-.2-.8 .3z"/>
<path d="M147 215.5l.8-.3-.7 .4zM147.1 215.6l.7-.4-.6 .4zM147.2 215.6l.6-.4zM147.8 215.2l-.5 .4zM147.8 215.2l-.3 .4zM147.8 215.2l-.2 .3zM147.8 215.2l-.1 .2zM147.8 215.2l-.1 .1zM213.1 201.8l.3 1.8h-.7zM222.5 210.7l.3 1.8h-.7zM237.8 212l1.8 .4-1.8 .4zM240.3 212.4l1.8-.4v.8z"/>
<path d="M260.1 209h.8l-.3 1.7zM151 235.8l1.2-1.2-.7 1.6zM212.7 235.9h.7l-.3 1.8zM222.1 227h.7l-.3 1.7zM239.6 224.9l1.8-.4v.7zM248.7 233.4l.5 .5-1.5 1zM251.3 224.5l1.8 .4-1.8 .3zM62.3 259.5l.4 .6-1.7 .7zM69.5 243l.5 .5-1.5 1zM185.4 244.8l1.1 1-3 2zM202.3 240.4h.6l-.3 1.8zM237.8 254.4l1.8 .4-1.8 .4z"/>
<path d="M244.1 254.8l1.7-.4v.8zM8.6 278.8h.7l-.4 1.8zM20.1 278.8h.7l-.4 1.8zM29.3 275.2h1.4l-.7 3.5zM69.1 277.4l.6 .4-1.2 1.3zM97.2 275.2h1.5l-.8 3.5zM107.9 277.3h.7l-.4 1.8zM108.2 261.2l.4 1.7h-.7zM115.3 277.3h.7l-.4 1.8zM115.6 280.6l.4 1.8h-.7z"/>
</g>
<text font-size="3.5" x="363.4" y="264.8">Savannah Tank &amp; Equipment Corp.</text>
<text font-size="3.4" x="329.4" y="291.1">REVISIONS</text>
<g font-size="2.5">
<text x="45.9" y="81.2">TYP. BASE PLATE DETAIL (4 REQ'D)</text>
<text x="141.8" y="80.7">GROUND LUG IS LOCATED @225° LEG SUPPORT</text>
<text x="156.4" y="83.7">GROUND LUG DETAIL</text>
<text x="231.6" y="83.2">VACUUM RING DETAIL</text>
<text x="336.8" y="83">NOZZLE N6 DETAIL</text>
<text x="56.5" y="87.2">SCALE 3&quot; = 1'-0&quot;</text>
<text x="58.2" y="84.2">SECTION D-D</text>
<text x="159.8" y="86.7">SCALE 1' = 1'-0&quot;</text>
<text x="229" y="86.2">(2 REQ'D) SCALE 6&quot; = 1'-0&quot;</text>
<text x="337.9" y="86">SCALE 5&quot; = 1'-0&quot;</text>
<text x="240.4" y="159.5">SECTION E-E</text>
<text x="161.1" y="165.4">TANK WT. &lt;/= 10000#</text>
<text x="238" y="162.5">SCALE 6&quot; = 1'-0&quot;</text>
<text x="161" y="168.3">SHACKLE PIN DIA. = 1&quot;</text>
<text x="164.5" y="171.3">LIFT LUG DETAIL</text>
<text x="159" y="174.2">(2 REQ'D) SCALE 6&quot; = 1'-0&quot;</text>
<text x="135.8" y="265.6">DETAIL OF TYP. FLANGED ADAPTOR NOZZLE N4 &amp; N5</text>
<text x="146" y="268.5">(SS304) (2 REQ'D) SCALE 4&quot; = 1'-0&quot;</text>
<text x="243.3" y="268.7">SCALE 4&quot; = 1'-0&quot;</text>
<text x="245.4" y="265.8">SECTION F-F</text>
<text x="38" y="292.5">LEG SUPPORT DETAIL (4 REQ'D EQ. SP.)</text>
<text x="51.2" y="295.4">SCALE 2&quot; = 1'-0&quot;</text>
</g>
<g font-size="2.2">
<text x="123.3" y="2.5">FC-39</text>
<text x="208.7" y="3">FC-14</text>
<text x="1.1" y="90.7">FC-39</text>
<text x="1.1" y="93.9">FC-38</text>
<text x="123.7" y="90.3">FC-14</text>
<text x="1.1" y="97.1">FC-14</text>
</g>
<g font-size="2">
<text x="62.9" y="4.1">1'-0&quot;</text>
<text x="41.6" y="9.2">2&quot;</text>
<text x="64.1" y="9.1">8&quot;</text>
<text x="102.4" y="7.7">1/2&quot; THK.</text>
<text x="102.4" y="10.1">SA36</text>
<text x="161.4" y="7.6">3/16</text>
<text x="175.4" y="6.4">TYP.</text>
<text x="127.1" y="13.3">LEG SECTION</text>
<text x="132.5" y="15.6">@ 225°</text>
<text x="165.1" y="15.2">1/4&quot; THK.</text>
<text x="181.7" y="17.6">HOLE</text>
<text x="30.1" y="22.2">3&quot;</text>
<text x="101.9" y="21.9">HOLES</text>
<text x="245.2" y="22.1">3/16</text>
<text x="259.2" y="23.6">TYP.</text>
<text x="336.3" y="22.4">WS</text>
<text x="101.9" y="24.4">(TYP. 4)</text>
<text x="245.2" y="24.8">3/16</text>
<text x="255.7" y="28.9">3/8&quot; X 91 1/8&quot; OD X</text>
<text x="255.7" y="31.3">84 1/8&quot; ID RING</text>
<text x="355.8" y="34.4">THREADED PIPE NIPPLE</text>
<text x="196.6" y="40.8">2&quot;</text>
<text x="355.8" y="36.7">1&quot; SCH.40S X 1&quot; NPT-T.O.E.</text>
<text x="373.8" y="41.2">1&quot; N.P.T.</text>
<text x="397.7" y="38.2">4&quot;</text>
<text x="20.4" y="42.4">1'-0&quot;</text>
<text x="30.1" y="42.4">6&quot;</text>
<text x="244.3" y="47.2">3 1/2&quot;</text>
<text x="373.8" y="43.6">(T.O.E.)</text>
<text x="190.6" y="49.8">1&quot;</text>
<text x="391.5" y="51.8">N6</text>
<text x="391.8" y="54.5">1&quot;</text>
<text x="100.1" y="64.9">1 15/16&quot;</text>
<text x="194.6" y="63.9">R1/2&quot; TYP.</text>
<text x="351.4" y="63.3">6 1/4&quot;</text>
<text x="176.7" y="67.9">1&quot;</text>
<text x="386.5" y="66.1">1&quot; NPT THREADED CAP, 3000#</text>
<text x="37" y="75.7">BEAM SUPPORT</text>
<text x="43.5" y="73.4">W8 X 18</text>
<text x="81.7" y="76.3">3 3/8&quot;</text>
<text x="167.8" y="75.3">2&quot;</text>
<text x="174.2" y="92.8">6&quot;</text>
<text x="42.2" y="97.8">TYP</text>
<text x="48.4" y="99.1">1/4</text>
<text x="160.7" y="96.2">3&quot;</text>
<text x="184.5" y="101.8">R2&quot;</text>
<text x="230.4" y="96.6">1/2&quot; THK.</text>
<text x="173.1" y="102.2">E</text>
<text x="5.5" y="112.1">(4 1/4&quot;)</text>
<text x="39.8" y="108.9">7 1/4&quot;</text>
<text x="79.5" y="110.2">REPAD FOR LEGS</text>
<text x="79.5" y="112.5">PLATE, 1/4&quot; x 15&quot; x 15&quot;</text>
<text x="187.4" y="108.2">HOLE</text>
<text x="6.9" y="114.6">REF.</text>
<text x="79.5" y="114.9">(SS304)</text>
<text x="43.9" y="123.4">TYP</text>
<text x="49.6" y="124.5">3/16</text>
<text x="23.4" y="128.7">TYP.</text>
<text x="29.6" y="129.9">3/16</text>
<text x="101.3" y="129.2">1'-3&quot;</text>
<text x="101.3" y="131.6">[15]</text>
<text x="125.2" y="129.1">5 1/16&quot;</text>
<text x="18.4" y="136.7">1'-0&quot;</text>
<text x="27.6" y="133.7">3/16&quot; THK.</text>
<text x="29.8" y="136.3">PIPE CAP</text>
<text x="215.3" y="135.3">TYP.</text>
<text x="18.4" y="139.1">[12]</text>
<text x="131.2" y="138.1">3 1/16&quot;</text>
<text x="222.1" y="139.8">1/4</text>
<text x="264.2" y="141.7">TYP.</text>
<text x="264.7" y="139.6">35°</text>
<text x="48.6" y="149.5">45°</text>
<text x="137.9" y="147.1">1 1/16&quot;</text>
<text x="107.9" y="154.9">WS</text>
<text x="238.1" y="153.5">1/8&quot;</text>
<text x="95.4" y="159.9">1 1/4&quot;</text>
<text x="108.2" y="160.9">TL</text>
<text x="172.4" y="158.8">E</text>
<text x="150.4" y="187.1">45°</text>
<text x="178.5" y="187.2">45°</text>
<text x="6.9" y="200.2">4'-6&quot;</text>
<text x="6.9" y="202.6">[54]</text>
<text x="112.6" y="199.7">4'-5 &quot;</text>
<text x="112.6" y="203.6">[53</text>
<text x="115.5" y="202.9">1</text>
<text x="115.9" y="198.8">1</text>
<text x="115.9" y="200.7">2</text>
<text x="118.1" y="203.6">]</text>
<text x="143" y="201.4">F</text>
<text x="116.9" y="204.3">2</text>
<text x="124.9" y="209.5">SERRATED FACE</text>
<text x="257.8" y="204.6">40°</text>
<text x="231.5" y="213">1/8&quot;</text>
<text x="18.4" y="218.2">3'-6&quot;</text>
<text x="18.4" y="220.6">[42]</text>
<text x="208.3" y="220.5">6&quot; (B.C.D.)</text>
<text x="230.5" y="225.4">2 1/4&quot;</text>
<text x="257.3" y="228">SMOOTH</text>
<text x="257.3" y="230.4">SURFACE</text>
<text x="79.6" y="236.1">BEAM LEG W8 X 18</text>
<text x="79.6" y="238.5">(SA36)</text>
<text x="129.5" y="244.3">5/8-11 UNC - 2B</text>
<text x="184.4" y="243.2">F</text>
<text x="131.5" y="246.8">TAPPED HOLE</text>
<text x="136.7" y="249.3">(TYP. 4)</text>
<text x="74.2" y="253.8">GROUND LUG</text>
<text x="74.2" y="256.2">(SS304)</text>
<text x="248.5" y="255.4">3/4&quot;</text>
<text x="76.9" y="269.4">1/4</text>
<text x="89.8" y="268.2">TYP.</text>
<text x="369.8" y="267.7">1517 Telfair Road, Savannah, GA 31415</text>
<text x="35.6" y="275.8">D</text>
<text x="91.1" y="275.3">D</text>
<text x="107.3" y="270.9">6&quot;</text>
<text x="362.1" y="274.6">DRAWN BY:</text>
<text x="380.2" y="274.6">SS</text>
<text x="382.1" y="270.3">(912) 233-8902</text>
<text x="399" y="275">Andritz</text>
<text x="362.1" y="278.6">CHK'D BY:</text>
<text x="380.3" y="278.4">AD</text>
<text x="389.2" y="277.7">Wash</text>
<text x="396.5" y="277.7">Liquor</text>
<text x="397.4" y="280.8">EQUIP. -</text>
<text x="404.9" y="277.7">Flash</text>
<text x="412.4" y="277.7">Tank</text>
<text x="103.5" y="287.2">1/2&quot; THK</text>
<text x="320.6" y="287.4">REV</text>
<text x="325.2" y="287.4">D.BY</text>
<text x="330.1" y="287.4">C.BY</text>
<text x="336.6" y="287.4">DATE</text>
<text x="345.8" y="287.4">DESCRIPTION</text>
<text x="362.1" y="286">SCALE:</text>
<text x="362.1" y="282.1">APPROVED BY:</text>
<text x="373.8" y="285.9">6&quot; = 1'-0&quot;</text>
<text x="380" y="282.2">HP</text>
<text x="390.8" y="284.4">CUST. PO #4504908554</text>
<text x="94.1" y="289.9">BASE PLATE (SA36)</text>
<text x="362.1" y="289.9">DRAWING NO.:</text>
<text x="377.4" y="289.9">022-26-2</text>
<text x="391.4" y="290">SHT 2 OF 4</text>
<text x="404.9" y="289.9">REV. SET 0</text>
</g>
<g font-size="1.9">
<text x="181.7" y="14.9">n9/16&quot; THRU</text>
<text x="101.9" y="19.3">n1 1/8 THRU</text>
<text x="187.4" y="105.7">n1 1/2&quot; THRU</text>
<text x="199.1" y="220.4">n7 1/2&quot;</text>
<text x="220.7" y="220.4">n3&quot;</text>
</g>
<g font-size="1.5">
<text x="322" y="280.9">1</text>
<text x="326.6" y="280.9">SS</text>
<text x="331.6" y="280.9">AD</text>
<text x="348.1" y="281.1">CERTIFIED</text>
<text x="322" y="283.5">0</text>
<text x="326.6" y="283.5">SS</text>
<text x="331.6" y="283.5">AD</text>
<text x="348.5" y="283.5">APPROVAL</text>
</g>
<g font-size="1.4">
<text x="402" y="68.9">1</text>
<text x="335.1" y="281.1">03-24-26</text>
<text x="335.1" y="283.6">03-02-26</text>
</g>
</svg>
